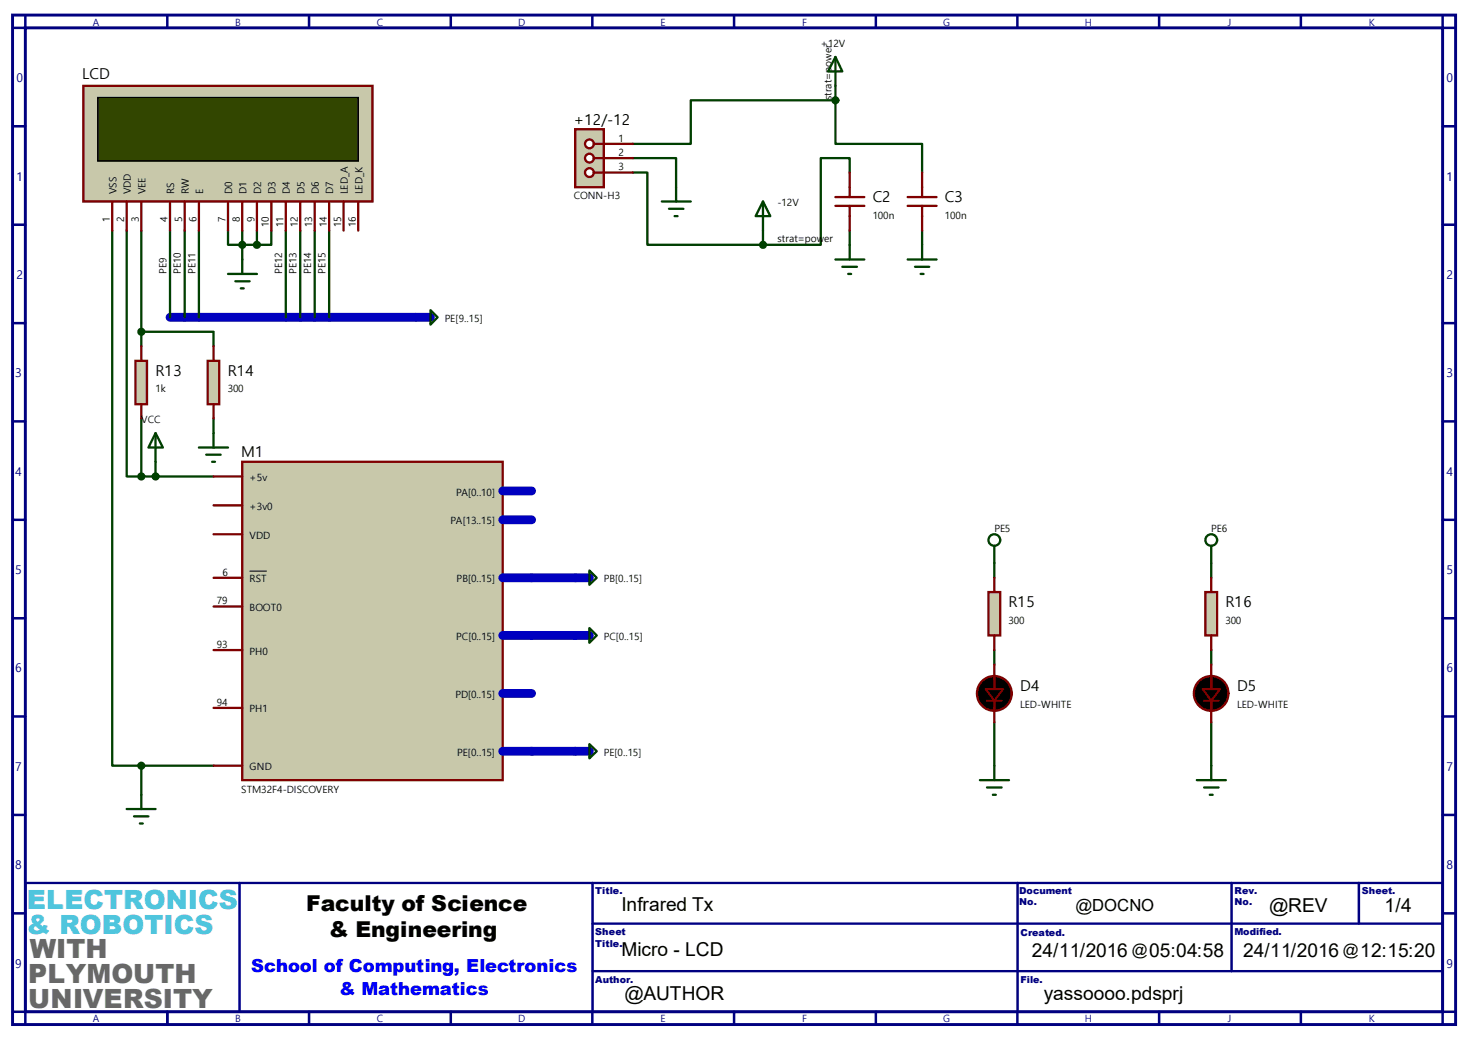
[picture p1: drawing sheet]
<svg xmlns="http://www.w3.org/2000/svg" width="297mm" height="210mm" viewBox="0 0 297 210" stroke-linecap="round" stroke-linejoin="round" font-family="sans-serif">
<path d="M5.1 178.5h286.6v26h-286.6zM119.8 186.7h171.9M119.8 196.3h171.9" fill="none" stroke="#000080" stroke-width=".47"/>
<path d="M2.5 3h291.8v204.1h-291.8zM5.1 5.6h286.6v198.9h-286.6z" fill="none" stroke="#000080" stroke-width=".59"/>
<g fill="none" stroke="#000080" stroke-width=".51">
<path d="M5.1 3v2.6h-2.6M33.8 3v2.6M62.5 3v2.6M91.1 3v2.6M119.8 3v2.6M148.4 3v2.6M177.1 3v2.6M205.7 3v2.6M234.4 3v2.6M263 3v2.6M291.7 3v2.6h2.6M2.5 25.5h2.6"/>
<path d="M291.7 25.5h2.6M2.5 45.4h2.6M291.7 45.4h2.6M2.5 65.3h2.6M291.7 65.3h2.6M2.5 85.2h2.6M291.7 85.2h2.6M2.5 105.1h2.6M291.7 105.1h2.6M2.5 125h2.6M291.7 125h2.6M2.5 144.8h2.6"/>
<path d="M291.7 144.8h2.6M2.5 164.7h2.6M48.4 178.5v26M119.8 178.5v25.7M205.7 178.5v25.7M249 178.5v17.8M274.7 178.5v8.2M291.7 164.7h2.6M2.5 184.6h2.6M291.7 184.6h2.6M2.5 204.5h2.6v2.6M33.8 204.5v2.6"/>
<path d="M62.5 204.5v2.6M91.1 204.5v2.6M119.8 204.5v2.6M148.4 204.5v2.6M177.1 204.5v2.6M205.7 204.5v2.6M234.4 204.5v2.6M263 204.5v2.6M294.3 204.5h-2.6v2.6"/>
</g>
<path d="M34.4 64.1h49.7M107.5 116.8h8.8M107.5 128.4h8.8M107.5 151.8h8.8" fill="none" stroke="#0000c0" stroke-width="1.8"/>
<g fill="none" stroke="#004000" stroke-width=".47">
<path d="M168.9 17.4v2.9M127.9 34.9h3v14.6h23.4M127.9 32h8.8v5.8M168.9 20.3v8.8h17.5v5.8M168.9 20.3h-29.2v8.8h-11.8M171.8 34.9v-2.9h-5.9v17.5h-11.6M22.7 46.6v108.2h5.9M25.6 46.6v49.7h3M28.6 46.6v23.4M34.4 46.6v17.5M37.3 46.6v17.5M40.2 46.6v17.5"/>
<path d="M46.1 46.6v2.9h5.8M49 46.6v5.9M51.9 46.6v2.9M54.9 46.6v2.9h-3M57.8 46.6v17.5M60.7 46.6v17.5M63.6 46.6v17.5M66.5 46.6v17.5M154.3 46.6v2.9M171.8 46.6v2.9M186.4 46.6v2.9M28.6 67.1h14.6v2.9"/>
<path d="M28.6 84.6v11.7M28.6 96.3h14.6M31.5 93.3v3M43.2 84.6v2.9M201 113.8v3M244.9 113.8v3M201 131.4v2.9M244.9 131.4v2.9M28.6 154.8h14.6M28.6 154.8v5.9M201 146v8.8M244.9 146v8.8"/>
</g>
<path d="M16.8 17.4h58.5v23.3h-58.5z" fill="#c8c8aa"/>
<path d="M16.8 17.4h58.5v23.3h-58.5z" fill="none" stroke="#800000" stroke-width=".47"/>
<path d="M19.8 19.7h52.6v12.9h-52.6z" fill="#324600"/>
<path d="M19.8 19.7h52.6v12.9h-52.6z" fill="none" stroke="#000" stroke-width=".3"/>
<g fill="none" stroke="#800000" stroke-width=".47">
<path d="M22.7 40.7v5.9M25.6 40.7v5.9M28.6 40.7v5.9M34.4 40.7v5.9M37.3 40.7v5.9M40.2 40.7v5.9M46.1 40.7v5.9M49 40.7v5.9M51.9 40.7v5.9M54.9 40.7v5.9M57.8 40.7v5.9M60.7 40.7v5.9"/>
<path d="M63.6 40.7v5.9M66.5 40.7v5.9M69.5 40.7v5.9M72.4 40.7v5.9"/>
</g>
<path d="M49 93.3h52.6v64.4h-52.6z" fill="#c8c8aa"/>
<path d="M43.2 96.3h5.8M49 93.3h52.6v64.4h-52.6zM43.2 116.8h5.8M43.2 102.2h5.8M43.2 108h5.8M43.2 122.6h5.8M43.2 131.4h5.8M43.2 143.1h5.8M43.2 154.8h5.8" fill="none" stroke="#800000" stroke-width=".47"/>
<path d="M50.5 115.4h3.4" fill="none" stroke="#000" stroke-width=".2"/>
<path d="M84.1 64.1h2.9M101.6 99.2h5.9M101.6 116.8h5.9M101.6 105.1h5.9M101.6 128.4h5.9M101.6 140.2h5.9M101.6 151.8h5.9M116.3 151.8h2.9" fill="none" stroke="#0000c0" stroke-width="1.8"/>
<path d="M87 62.7l1.5 1.4-1.5 1.5zM119.2 150.4l1.4 1.4-1.4 1.5zM25.6 163.5h5.9M27.1 165h2.9M28.3 166.5h.6M28.6 160.7v2.8" fill="none" stroke="#004000" stroke-width=".47"/>
<circle cx="28.6" cy="154.8" r=".59" fill="#004000"/>
<g fill="none" stroke="#004000" stroke-width=".47">
<path d="M119.2 115.3l1.4 1.5-1.4 1.4zM119.2 127l1.4 1.4-1.4 1.5z"/>
<circle cx="28.6" cy="154.8" r=".59"/>
</g>
<path d="M116.3 116.8h2.9M116.3 128.4h2.9" fill="none" stroke="#0000c0" stroke-width="1.8"/>
<path d="M27.4 72.9h2.3v8.8h-2.3z" fill="#c8c8aa"/>
<path d="M27.4 72.9h2.3v8.8h-2.3zM28.6 70v2.9M28.6 81.7v2.9" fill="none" stroke="#800000" stroke-width=".47"/>
<path d="M42 72.9h2.3v8.8h-2.3z" fill="#c8c8aa"/>
<path d="M42 72.9h2.3v8.8h-2.3zM43.2 70v2.9M43.2 81.7v2.9" fill="none" stroke="#800000" stroke-width=".47"/>
<path d="M31.5 87.5l1.4 3h-2.9zM31.5 87.5v5.8" fill="none" stroke="#004000" stroke-width=".47"/>
<circle cx="31.5" cy="96.3" r=".59" fill="#004000"/>
<circle cx="31.5" cy="96.3" r=".59" fill="none" stroke="#004000" stroke-width=".47"/>
<circle cx="28.6" cy="96.3" r=".6" fill="#004000"/>
<circle cx="28.6" cy="96.3" r=".6" fill="none" stroke="#004000" stroke-width=".47"/>
<circle cx="28.6" cy="67.1" r=".59" fill="#004000"/>
<g fill="none" stroke="#004000" stroke-width=".47">
<path d="M40.2 90.5h5.9M41.7 91.9h2.9M42.9 93.3h.6M43.2 87.5v3M201 110.3v3.5"/>
<circle cx="28.6" cy="67.1" r=".59"/>
<circle cx="201" cy="109.2" r="1.18"/>
</g>
<g fill="#000">
<path d="M199.3 139.3h3.5l-1.8 2.3z"/>
<circle cx="201" cy="140.2" r="3.5"/>
</g>
<g fill="none" stroke="#800000" stroke-width=".47">
<path d="M201 134.3v5M201 141.6v4.4"/>
<circle cx="201" cy="140.2" r="3.5"/>
</g>
<path d="M199.3 139.3h3.5l-1.8 2.3zM199.6 141.6h2.9" fill="none" stroke="#800000" stroke-width=".42"/>
<path d="M199.9 119.7h2.3v8.7h-2.3z" fill="#c8c8aa"/>
<g fill="none" stroke="#800000" stroke-width=".47">
<path d="M199.9 119.7h2.3v8.7h-2.3zM201 116.8v2.9M201 128.4v3M244.9 134.3v5M244.9 141.6v4.4"/>
<circle cx="244.9" cy="140.2" r="3.5"/>
</g>
<g fill="none" stroke="#004000" stroke-width=".47">
<path d="M244.9 110.3v3.5M198.1 157.7h5.9M199.6 159.2h2.9M201 154.8v2.9M200.7 160.7h.6"/>
<circle cx="244.9" cy="109.2" r="1.18"/>
</g>
<g fill="#000">
<path d="M243.2 139.3h3.5l-1.8 2.3z"/>
<circle cx="244.9" cy="140.2" r="3.5"/>
</g>
<path d="M243.2 139.3h3.5l-1.8 2.3zM243.5 141.6h2.9" fill="none" stroke="#800000" stroke-width=".42"/>
<path d="M243.7 119.7h2.4v8.7h-2.4z" fill="#c8c8aa"/>
<path d="M168.9 39.8h5.9M171.8 34.9v4.9M183.5 39.8h5.9M186.4 34.9v4.9M168.9 41.6h5.9M171.8 41.6v5M183.5 41.6h5.9M186.4 41.6v5M243.7 119.7h2.4v8.7h-2.4zM244.9 116.8v2.9M244.9 128.4v3" fill="none" stroke="#800000" stroke-width=".47"/>
<g fill="none" stroke="#004000" stroke-width=".47">
<path d="M168.9 11.5l1.4 2.9h-2.9zM168.9 11.5v5.9M154.3 40.7l1.4 3h-2.9zM154.3 40.7v5.9M168.9 52.5h5.9M170.3 53.9h3M171.5 55.4h.6M171.8 49.5v3M183.5 52.5h5.9M185 53.9h2.9M186.1 55.4h.6M186.4 49.5v3"/>
<path d="M242 157.7h5.9M243.5 159.2h2.9M244.9 154.8v2.9M244.6 160.7h.6"/>
</g>
<path d="M116.3 26.1h5.8v11.7h-5.8z" fill="#c8c8aa"/>
<path d="M116.3 26.1h5.8v11.7h-5.8zM120.1 29.1h2" fill="none" stroke="#800000" stroke-width=".47"/>
<circle cx="119.2" cy="32" r=".89" fill="#fff"/>
<g fill="none" stroke="#800000" stroke-width=".47">
<path d="M120.1 32h2"/>
<circle cx="119.2" cy="32" r=".89"/>
</g>
<circle cx="119.2" cy="34.9" r=".89" fill="#fff"/>
<g fill="none" stroke="#800000" stroke-width=".47">
<path d="M120.1 34.9h2"/>
<circle cx="119.2" cy="34.9" r=".89"/>
</g>
<circle cx="119.2" cy="29.1" r=".88" fill="#fff"/>
<g fill="none" stroke="#800000" stroke-width=".47">
<path d="M122.1 29.1h5.8M122.1 32h5.8M122.1 34.9h5.8"/>
<circle cx="119.2" cy="29.1" r=".88"/>
</g>
<circle cx="168.9" cy="20.3" r=".59" fill="#004000"/>
<circle cx="168.9" cy="20.3" r=".59" fill="none" stroke="#004000" stroke-width=".47"/>
<circle cx="154.3" cy="49.5" r=".59" fill="#004000"/>
<g fill="none" stroke="#004000" stroke-width=".47">
<path d="M136.7 37.8v2.9M133.8 40.7h5.9M135.3 42.2h2.9M136.4 43.7h.6"/>
<circle cx="154.3" cy="49.5" r=".59"/>
</g>
<circle cx="51.9" cy="49.5" r=".59" fill="#004000"/>
<circle cx="51.9" cy="49.5" r=".59" fill="none" stroke="#004000" stroke-width=".47"/>
<circle cx="49" cy="49.5" r=".59" fill="#004000"/>
<g fill="none" stroke="#004000" stroke-width=".47">
<path d="M46.1 55.4h5.8M47.6 56.9h2.9M48.7 58.3h.6M49 52.5v2.9"/>
<circle cx="49" cy="49.5" r=".59"/>
</g>
<g font-size="5.4" fill="#4fc5dd">
<text x="5.4" y="183.8">ELECTRONICS</text>
<text x="5.4" y="188.7">&amp; ROBOTICS</text>
</g>
<g font-size="5.4" fill="#686868">
<text x="6" y="193.7">WITH</text>
<text x="5.7" y="198.7">PLYMOUTH</text>
<text x="5.7" y="203.7">UNIVERSITY</text>
</g>
<g font-size="4.4">
<text x="61.9" y="184.2">Faculty of Science</text>
<text x="66.5" y="189.4">&amp; Engineering</text>
</g>
<g font-size="3.9">
<text x="125.6" y="184.1">Infrared Tx</text>
<text x="256.6" y="184.4">@REV</text>
<text x="279.9" y="184.4">1/4</text>
<text x="125.6" y="193.2">Micro - LCD</text>
<text x="208.6" y="193.4">24/11/2016</text>
<text x="232.3" y="193.4">05:04:58</text>
<text x="251.3" y="193.4">24/11/2016</text>
<text x="275" y="193.4">12:15:20</text>
<text x="126.2" y="202.2">@AUTHOR</text>
<text x="211" y="202.2">yassoooo.pdsprj</text>
</g>
<g font-size="3.6" fill="#00f">
<text x="50.8" y="196.5">School of Computing, Electronics</text>
<text x="68.6" y="201.2">&amp; Mathematics</text>
</g>
<text font-size="3.4" x="217.5" y="184.2">@DOCNO</text>
<g font-size="3.2">
<text x="228.9" y="193">@</text>
<text x="271.5" y="193">@</text>
</g>
<g font-size="3">
<text x="16.6" y="16">LCD</text>
<text x="116" y="25.2">+12/-12</text>
<text x="176.4" y="40.9">C2</text>
<text x="191.1" y="40.9">C3</text>
<text x="31.4" y="76">R13</text>
<text x="46.1" y="76">R14</text>
<text x="48.8" y="92.4">M1</text>
<text x="203.9" y="122.8">R15</text>
<text x="247.8" y="122.8">R16</text>
<text x="206.3" y="139.7">D4</text>
<text x="250.1" y="139.7">D5</text>
</g>
<g font-size="2.4" fill="#000080">
<text x="3.3" y="16.6">0</text>
<text x="292.4" y="16.6">0</text>
<text x="3.3" y="36.5">1</text>
<text x="292.4" y="36.5">1</text>
<text x="3.3" y="56.4">2</text>
<text x="292.4" y="56.4">2</text>
<text x="3" y="76.3">3</text>
<text x="292.4" y="76.3">3</text>
<text x="3" y="96.2">4</text>
<text x="292.4" y="96.2">4</text>
<text x="3" y="116.1">5</text>
<text x="292.4" y="116.1">5</text>
<text x="3" y="135.9">6</text>
<text x="292.4" y="135.9">6</text>
<text x="3" y="155.8">7</text>
<text x="292.4" y="155.8">7</text>
<text x="3" y="175.7">8</text>
<text x="292.4" y="175.7">8</text>
<text x="3" y="195.6">9</text>
<text x="292.4" y="195.6">9</text>
</g>
<g font-size="2" fill="#000080">
<text x="18.8" y="5.2">A</text>
<text x="47.5" y="5.2">B</text>
<text x="76.2" y="5.2">C</text>
<text x="104.7" y="5.2">D</text>
<text x="133.6" y="5.2">E</text>
<text x="162.2" y="5.2">F</text>
<text x="190.7" y="5.2">G</text>
<text x="219.3" y="5.2">H</text>
<text x="248.3" y="5.2">J</text>
<text x="276.8" y="5.2">K</text>
<text x="18.8" y="206.5">A</text>
<text x="47.5" y="206.5">B</text>
<text x="76.2" y="206.5">C</text>
<text x="104.7" y="206.5">D</text>
<text x="133.6" y="206.5">E</text>
<text x="162.2" y="206.5">F</text>
<text x="190.7" y="206.5">G</text>
<text x="219.3" y="206.5">H</text>
<text x="248.3" y="206.5">J</text>
<text x="276.8" y="206.5">K</text>
</g>
<g font-size="2">
<text x="165.9" y="9.5">+12V</text>
<text x="168.1" y="20.3" transform="rotate(-90 168.1 20.3)">strat=power</text>
<text x="125.1" y="28.7">1</text>
<text x="125.1" y="31.5">2</text>
<text x="125.1" y="34.5">3</text>
<text x="23.5" y="39.3" transform="rotate(-90 23.5 39.3)">VSS</text>
<text x="26.5" y="39.3" transform="rotate(-90 26.5 39.3)">VDD</text>
<text x="29.4" y="39.3" transform="rotate(-90 29.4 39.3)">VEE</text>
<text x="35.2" y="39.3" transform="rotate(-90 35.2 39.3)">RS</text>
<text x="38.2" y="39.3" transform="rotate(-90 38.2 39.3)">RW</text>
<text x="41.1" y="39.3" transform="rotate(-90 41.1 39.3)">E</text>
<text x="46.9" y="39.3" transform="rotate(-90 46.9 39.3)">D0</text>
<text x="49.8" y="39.3" transform="rotate(-90 49.8 39.3)">D1</text>
<text x="52.8" y="39.3" transform="rotate(-90 52.8 39.3)">D2</text>
<text x="55.7" y="39.3" transform="rotate(-90 55.7 39.3)">D3</text>
<text x="58.6" y="39.3" transform="rotate(-90 58.6 39.3)">D4</text>
<text x="61.6" y="39.3" transform="rotate(-90 61.6 39.3)">D5</text>
<text x="64.5" y="39.3" transform="rotate(-90 64.5 39.3)">D6</text>
<text x="67.4" y="39.3" transform="rotate(-90 67.4 39.3)">D7</text>
<text x="70.3" y="39.3" transform="rotate(-90 70.3 39.3)">LED_A</text>
<text x="73.3" y="39.3" transform="rotate(-90 73.3 39.3)">LED_K</text>
<text x="116" y="40.3">CONN-H3</text>
<text x="157.2" y="41.7">-12V</text>
<text x="22.2" y="44.8" transform="rotate(-90 22.2 44.8)">1</text>
<text x="25.1" y="44.8" transform="rotate(-90 25.1 44.8)">2</text>
<text x="28.1" y="44.8" transform="rotate(-90 28.1 44.8)">3</text>
<text x="33.9" y="44.8" transform="rotate(-90 33.9 44.8)">4</text>
<text x="36.8" y="44.8" transform="rotate(-90 36.8 44.8)">5</text>
<text x="39.8" y="44.8" transform="rotate(-90 39.8 44.8)">6</text>
<text x="45.6" y="44.8" transform="rotate(-90 45.6 44.8)">7</text>
<text x="48.5" y="44.8" transform="rotate(-90 48.5 44.8)">8</text>
<text x="51.4" y="44.8" transform="rotate(-90 51.4 44.8)">9</text>
<text x="54.4" y="45.9" transform="rotate(-90 54.4 45.9)">10</text>
<text x="57.3" y="45.9" transform="rotate(-90 57.3 45.9)">11</text>
<text x="60.2" y="45.9" transform="rotate(-90 60.2 45.9)">12</text>
<text x="63.1" y="45.9" transform="rotate(-90 63.1 45.9)">13</text>
<text x="66.1" y="45.9" transform="rotate(-90 66.1 45.9)">14</text>
<text x="69" y="45.9" transform="rotate(-90 69 45.9)">15</text>
<text x="71.9" y="45.9" transform="rotate(-90 71.9 45.9)">16</text>
<text x="176.4" y="44.2">100n</text>
<text x="191.1" y="44.2">100n</text>
<text x="157.2" y="48.9">strat=power</text>
<text x="33.7" y="55.4" transform="rotate(-90 33.7 55.4)">PE9</text>
<text x="36.6" y="55.4" transform="rotate(-90 36.6 55.4)">PE10</text>
<text x="39.5" y="55.4" transform="rotate(-90 39.5 55.4)">PE11</text>
<text x="57.1" y="55.4" transform="rotate(-90 57.1 55.4)">PE12</text>
<text x="59.9" y="55.4" transform="rotate(-90 59.9 55.4)">PE13</text>
<text x="62.9" y="55.4" transform="rotate(-90 62.9 55.4)">PE14</text>
<text x="65.8" y="55.4" transform="rotate(-90 65.8 55.4)">PE15</text>
<text x="90" y="65.1">PE[9..15]</text>
<text x="31.4" y="79.3">1k</text>
<text x="46.1" y="79.3">300</text>
<text x="28.6" y="85.5">VCC</text>
<text x="50.5" y="97.2">+5v</text>
<text x="92.2" y="100.2">PA[0..10]</text>
<text x="50.5" y="103.1">+3v0</text>
<text x="91.1" y="106">PA[13..15]</text>
<text x="201" y="107.5">PE5</text>
<text x="244.9" y="107.5">PE6</text>
<text x="50.5" y="108.9">VDD</text>
<text x="45" y="116.4">6</text>
<text x="50.5" y="117.7">RST</text>
<text x="92.3" y="117.7">PB[0..15]</text>
<text x="122.1" y="117.7">PB[0..15]</text>
<text x="43.9" y="122.2">79</text>
<text x="50.5" y="123.5">BOOT0</text>
<text x="43.9" y="131">93</text>
<text x="92.2" y="129.4">PC[0..15]</text>
<text x="122.1" y="129.4">PC[0..15]</text>
<text x="203.9" y="126.2">300</text>
<text x="247.8" y="126.2">300</text>
<text x="50.5" y="132.3">PH0</text>
<text x="43.9" y="142.7">94</text>
<text x="92.1" y="141.1">PD[0..15]</text>
<text x="206.2" y="143.1">LED-WHITE</text>
<text x="250.1" y="143.1">LED-WHITE</text>
<text x="50.5" y="144">PH1</text>
<text x="50.5" y="155.7">GND</text>
<text x="92.5" y="152.8">PE[0..15]</text>
<text x="122.1" y="152.8">PE[0..15]</text>
<text x="48.8" y="160.2">STM32F4-DISCOVERY</text>
</g>
<g font-size="1.9" fill="#000080">
<text x="120.4" y="180.8">Title.</text>
<text x="206" y="180.8">Document</text>
<text x="206" y="182.8">No.</text>
<text x="249.6" y="180.8">Rev.</text>
<text x="249.6" y="182.8">No.</text>
<text x="275.3" y="180.8">Sheet.</text>
<text x="120.4" y="189">Sheet</text>
<text x="120.4" y="191.3">Title.</text>
<text x="206.3" y="189.3">Created.</text>
<text x="249.6" y="189">Modified.</text>
<text x="120.4" y="198.6">Author.</text>
<text x="206.3" y="198.6">File.</text>
</g>
</svg>
